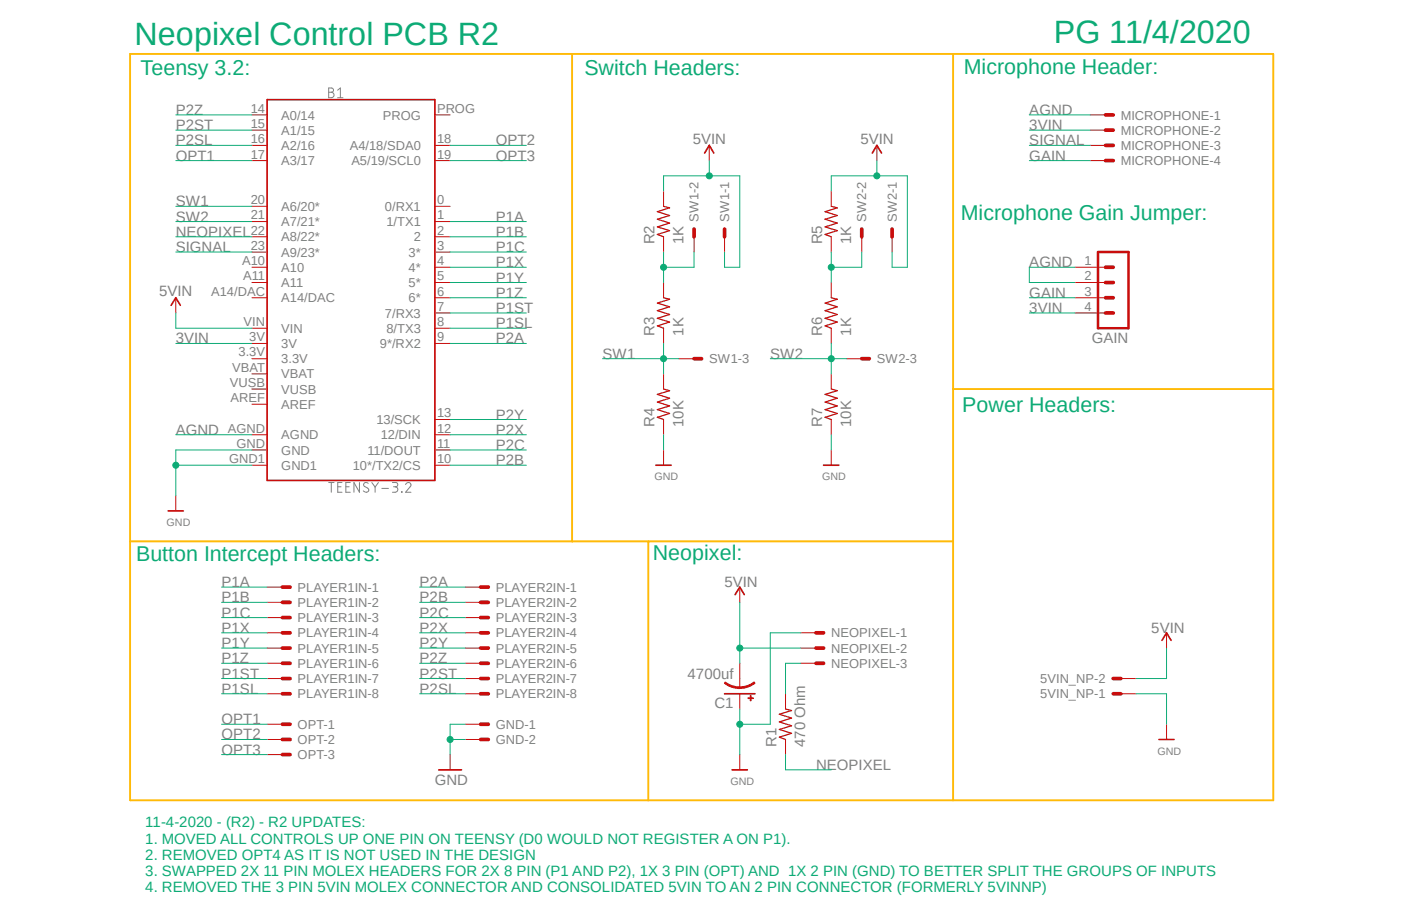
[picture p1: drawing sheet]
<svg xmlns="http://www.w3.org/2000/svg" width="432mm" height="279mm" viewBox="0 0 432 279" stroke-linecap="round" stroke-linejoin="round" font-family="sans-serif">
<path d="M39.1 3.2l353.6 273M392.7 3.2l-353.6 273" fill="none" stroke="#fff" stroke-width=".31"/>
<g fill="none" stroke="#808080" stroke-width=".31">
<path d="M101.3 27.1h.8a.66 .66 0 0 1 .7 .7 .66 .66 0 0 1-.7 .6 .85 .85 0 0 1 .9 .9 .85 .85 0 0 1-.9 .8h-.8zM101.3 28.4h.8M104.1 30.1h1.6M104.1 27.8l.8-.7v3M101.3 148.8h1.7M102.1 148.8v3M104.1 150.1h1M105.4 148.8h-1.3v3h1.3M106.6 150.1h1M107.9 148.8h-1.3v3h1.3M110.8 148.8v3l-1.7-3v3M113.5 149.1l-1-.3-.4 .6 .1 .5 1.1 .6a.76 .76 0 0 1 .1 1.2 .76 .76 0 0 1-1.1-.1l-.3-.2"/>
<path d="M114.6 148.8l1 1.4M115.6 150.2v1.6M116.6 148.8l-1 1.4M117.7 150.6h2M120.9 148.8h1.1a.66 .66 0 0 1 .6 .7 .66 .66 0 0 1-.6 .6h-.7M121.8 150.1a.85 .85 0 0 1 .8 .9 .85 .85 0 0 1-.8 .8h-.9M123.7 151.6l.2 .2zM125 149.4a.81 .81 0 0 1 1.2-.6 .81 .81 0 0 1 .2 1.3l-1.4 1.7h1.7"/>
</g>
<path d="M82.3 30.7h51.7v117.5h-51.7zM223.3 214h9.4" fill="none" stroke="#c90d0c" stroke-width=".51"/>
<g fill="none" stroke="#c90d0c" stroke-width=".31">
<path d="M77.6 35.4h4.7M134 35.4h4.7M77.6 40.1h4.7M77.6 44.8h4.7M77.6 49.5h4.7M134 44.8h4.7M134 49.5h4.7M77.6 63.6h4.7M77.6 68.3h4.7M77.6 73h4.7M77.6 77.7h4.7M134 63.6h4.7"/>
<path d="M134 68.3h4.7M134 73h4.7M134 77.7h4.7M77.6 82.4h4.7M77.6 87.1h4.7M77.6 91.8h4.7M134 82.4h4.7M134 87.1h4.7M134 91.8h4.7M134 96.5h4.7M77.6 115.3h4.7M77.6 110.6h4.7"/>
<path d="M77.6 105.9h4.7M77.6 101.2h4.7M77.6 120h4.7M134 105.9h4.7M134 101.2h4.7M77.6 138.8h4.7M77.6 134.1h4.7M77.6 124.7h4.7M134 138.8h4.7M134 134.1h4.7M134 129.4h4.7M77.6 143.5h4.7"/>
<path d="M134 143.5h4.7M228 209.3v2.7"/>
</g>
<path d="M223.5 210.3a7.1 7.1 0 0 0 4.5 1.5v.5h-.5a7.6 7.6 0 0 1-4.2-1.6z" fill-rule="evenodd" fill="#c90d0c"/>
<path d="M223.5 210.3a7.1 7.1 0 0 0 4.5 1.5v.5h-.5a7.6 7.6 0 0 1-4.2-1.6z" fill="none" stroke="#c90d0c" stroke-width=".31"/>
<path d="M228 211.8a7.2 7.2 0 0 0 4.4-1.5l.3 .4-.4 .3a7.1 7.1 0 0 1-4.3 1.3z" fill-rule="evenodd" fill="#c90d0c"/>
<path d="M228 211.8a7.2 7.2 0 0 0 4.4-1.5l.3 .4-.4 .3a7.1 7.1 0 0 1-4.3 1.3z" fill="none" stroke="#c90d0c" stroke-width=".31"/>
<path d="M230.5 215.2h1.7v.2h-1.7z" fill-rule="evenodd" fill="#c90d0c"/>
<path d="M230.5 215.2h1.7v.2h-1.7z" fill="none" stroke="#c90d0c" stroke-width=".31"/>
<path d="M231.2 214.5h.3v1.6h-.3z" fill-rule="evenodd" fill="#c90d0c"/>
<g fill="none" stroke="#c90d0c" stroke-width=".31">
<path d="M336 35.4h4.7M204.5 58.9v4.7M218.6 44.8v4.7M256.2 58.9v4.7M270.3 44.8v4.7M336 40.1h4.7M336 44.8h4.7M336 49.5h4.7M204.5 73v4.7M213.9 73v4.7M223.3 73v4.7M256.2 73v4.7"/>
<path d="M265.6 73v4.7M275 73v4.7M54.2 91.8v4.7M204.5 87.1v4.7M256.2 87.1v4.7M331.3 82.4h9.4M331.3 87.1h9.4M331.3 91.8h9.4M331.3 96.5h9.4M204.5 101.2v4.7M204.5 115.3v4.7M209.2 110.6h4.7"/>
<path d="M256.2 101.2v4.7M256.2 115.3v4.7M260.9 110.6h4.7M204.5 129.4v4.7M204.5 138.8v4.7M256.2 129.4v4.7M256.2 138.8v4.7M54.2 152.9v4.7M82.3 195.2h4.7M82.3 199.9h4.7M82.3 181.1h4.7M82.3 185.8h4.7"/>
<path d="M82.3 190.5h4.7M143.4 195.2h4.7M143.4 199.9h4.7M143.4 181.1h4.7M143.4 185.8h4.7M143.4 190.5h4.7M228 181.1v4.7M246.8 195.2h4.7M246.8 199.9h4.7M359.5 195.2v4.7M82.3 204.6h4.7M82.3 214h4.7"/>
<path d="M82.3 209.3h4.7M143.4 204.6h4.7M143.4 214h4.7M143.4 209.3h4.7M228 204.6v4.7M228 214v4.7M231.2 214.5h.3v1.6h-.3zM242.1 214v4.7M246.8 204.6h4.7M345.4 214h4.7M345.4 209.3h4.7M82.3 223.4h4.7"/>
<path d="M82.3 228h4.7M82.3 232.7h4.7M138.7 232.7v4.7M143.4 223.4h4.7M143.4 228h4.7M228 232.7v4.7M242.1 228v4.7M359.5 223.4v4.6"/>
</g>
<path d="M204.5 63.6l1.9 .5-3.8 1.2 3.8 1.2-3.8 1.1 3.8 1.2-3.8 1.2 3.8 1.1-3.8 1.2 1.9 .7M256.2 63.6l1.9 .5-3.8 1.2 3.8 1.2-3.8 1.1 3.8 1.2-3.8 1.2 3.8 1.1-3.8 1.2 1.9 .7M204.5 91.8l1.9 .5-3.8 1.2 3.8 1.1-3.8 1.2 3.8 1.2-3.8 1.2 3.8 1.1-3.8 1.2 1.9 .7M256.2 91.8l1.9 .5-3.8 1.2 3.8 1.1-3.8 1.2 3.8 1.2-3.8 1.2 3.8 1.1-3.8 1.2 1.9 .7M204.5 120l1.9 .5-3.8 1.1 3.8 1.2-3.8 1.2 3.8 1.2-3.8 1.1 3.8 1.2-3.8 1.2 1.9 .7M256.2 120l1.9 .5-3.8 1.1 3.8 1.2-3.8 1.2 3.8 1.2-3.8 1.1 3.8 1.2-3.8 1.2 1.9 .7M242.1 218.7l1.9 .4-3.8 1.2 3.8 1.1-3.8 1.2 3.8 1.2-3.8 1.2 3.8 1.1-3.8 1.2 1.9 .7" fill="none" stroke="#c90d0c" stroke-width=".38"/>
<g fill="none" stroke="#c90d0c" stroke-width="1.1">
<path d="M340.7 35.4h2.4M340.7 40.1h2.4M340.7 44.8h2.4M340.7 49.5h2.4M213.9 70.7v2.3M223.3 70.7v2.3M265.6 70.7v2.3M275 70.7v2.3M340.7 91.8h2.4M340.7 87.1h2.4M340.7 82.4h2.4M340.7 96.5h2.4"/>
<path d="M213.9 110.6h2.3M265.6 110.6h2.3M87 195.2h2.4M87 199.9h2.4M87 181.1h2.4M87 185.8h2.4M87 190.5h2.4M148.1 195.2h2.4M148.1 199.9h2.4M148.1 181.1h2.4M148.1 185.8h2.4M148.1 190.5h2.4"/>
<path d="M251.5 195.2h2.3M251.5 199.9h2.3M87 204.6h2.4M87 214h2.4M87 209.3h2.4M148.1 204.6h2.4M148.1 214h2.4M148.1 209.3h2.4M251.5 204.6h2.3M343.1 214h2.3M343.1 209.3h2.3M87 223.4h2.4"/>
<path d="M87 228h2.4M87 232.7h2.4M148.1 223.4h2.4M148.1 228h2.4"/>
</g>
<path d="M217.2 47.2l1.4-2.4 1.4 2.4M268.9 47.2l1.4-2.4 1.4 2.4M52.7 94.1l1.5-2.3 1.4 2.3M51.8 157.6h4.7M202.1 143.5h4.7M253.8 143.5h4.7M226.6 183.4l1.4-2.3 1.4 2.3M358.1 197.5l1.4-2.3 1.4 2.3M135.2 237.4h7M225.6 237.4h4.7M357.2 228h4.7" fill="none" stroke="#c90d0c" stroke-width=".51"/>
<path d="M338.4 77.7h9.4v23.5h-9.4z" fill="none" stroke="#c90d0c" stroke-width=".76"/>
<path d="M40.1 16.6h352.3v230.2h-352.3zM176.3 16.6v150.4M293.8 16.6v230.2M293.8 120h98.6M40.1 167h253.7M199.8 167v79.8" fill="none" stroke="#ffba08" stroke-width=".59"/>
<path d="M237.4 195.2v28.2h-9.4M228 218.7v14M350.1 214h9.4v9.4" fill="none" stroke="#0dab76" stroke-width=".31"/>
<circle cx="228" cy="223.4" r=".93" fill="#0dab76"/>
<g fill="none" stroke="#0dab76" stroke-width=".31">
<path d="M77.6 138.8h-23.4v14.1M54.2 143.5h23.4M237.4 195.2h9.4"/>
<circle cx="228" cy="223.4" r=".93"/>
</g>
<circle cx="54.2" cy="143.5" r=".93" fill="#0dab76"/>
<g fill="none" stroke="#0dab76" stroke-width=".31">
<path d="M204.5 134.1v4.7M256.2 134.1v4.7M138.7 228h4.7M143.4 223.4h-4.7v9.3"/>
<circle cx="54.2" cy="143.5" r=".93"/>
</g>
<circle cx="138.7" cy="228.1" r=".93" fill="#0dab76"/>
<g fill="none" stroke="#0dab76" stroke-width=".31">
<path d="M204.5 77.7v9.4M213.9 77.7v4.7h-9.4M246.8 204.6h-4.7v9.4"/>
<circle cx="138.7" cy="228.1" r=".93"/>
</g>
<circle cx="204.5" cy="82.4" r=".93" fill="#0dab76"/>
<g fill="none" stroke="#0dab76" stroke-width=".31">
<path d="M218.6 49.5v4.7M228 54.2h-23.5v4.7M54.2 96.5v4.7h23.4"/>
<circle cx="204.5" cy="82.4" r=".93"/>
</g>
<circle cx="218.6" cy="54.2" r=".93" fill="#0dab76"/>
<g fill="none" stroke="#0dab76" stroke-width=".31">
<path d="M228 54.2v28.2h-4.7v-4.7M270.3 49.5v4.7M279.7 54.2h-23.5v4.7"/>
<circle cx="218.6" cy="54.2" r=".93"/>
</g>
<circle cx="270.3" cy="54.2" r=".93" fill="#0dab76"/>
<g fill="none" stroke="#0dab76" stroke-width=".31">
<path d="M279.7 54.2v28.2h-4.7v-4.7M228 185.8v18.8M228 199.9h18.8M359.5 199.9v9.4h-9.4"/>
<circle cx="270.3" cy="54.2" r=".93"/>
</g>
<circle cx="228" cy="199.9" r=".93" fill="#0dab76"/>
<g fill="none" stroke="#0dab76" stroke-width=".31">
<path d="M54.2 35.4h23.4M54.2 49.5h23.4M54.2 44.8h23.4M54.2 40.1h23.4M138.7 49.5h23.5M138.7 44.8h23.5M54.2 73h23.4M138.7 73h23.5M138.7 68.3h23.5M138.7 77.7h23.5M138.7 96.5h23.5M138.7 82.4h23.5"/>
<path d="M138.7 87.1h23.5M138.7 91.8h23.5M138.7 101.2h23.5M138.7 105.9h23.5M204.5 105.9v9.4M204.5 110.6h4.7M138.7 129.4h23.5M138.7 138.8h23.5M138.7 134.1h23.5M138.7 143.5h23.5M68.3 199.9h14M68.3 181.1h14"/>
<path d="M68.3 185.8h14M68.3 190.5h14M68.3 195.2h14M129.3 199.9h14.1M129.3 181.1h14.1M129.3 185.8h14.1M129.3 190.5h14.1M129.3 195.2h14.1M68.3 204.6h14M68.3 209.3h14M68.3 214h14M129.3 204.6h14.1"/>
<path d="M129.3 209.3h14.1M129.3 214h14.1M68.3 223.4h14M68.3 228h14M68.3 232.7h14M242.1 232.7v4.7h14.1"/>
<circle cx="228" cy="199.9" r=".93"/>
</g>
<circle cx="204.5" cy="110.6" r=".93" fill="#0dab76"/>
<g fill="none" stroke="#0dab76" stroke-width=".31">
<path d="M54.2 63.6h23.4M256.2 77.7v9.4M265.6 77.7v4.7h-9.4M185.7 110.6h18.8"/>
<circle cx="204.5" cy="110.6" r=".93"/>
</g>
<circle cx="256.2" cy="82.4" r=".93" fill="#0dab76"/>
<g fill="none" stroke="#0dab76" stroke-width=".31">
<path d="M256.2 105.9v9.4M256.2 110.6h4.7"/>
<circle cx="256.2" cy="82.4" r=".93"/>
</g>
<circle cx="256.2" cy="110.6" r=".93" fill="#0dab76"/>
<g fill="none" stroke="#0dab76" stroke-width=".31">
<path d="M317.2 35.4h18.8M317.2 44.8h18.8M317.2 49.5h18.8M317.2 40.1h18.8M54.2 68.3h23.4M54.2 77.7h23.4M317.2 91.8h14.1M317.2 96.5h14.1M331.3 82.4h-14.1v4.7h14.1M54.2 105.9h23.4M237.4 110.6h18.8M54.2 134.1h23.4"/>
<circle cx="256.2" cy="110.6" r=".93"/>
</g>
<g font-size="9.9" fill="#0dab76">
<text x="41.5" y="13.8">Neopixel Control PCB R2</text>
<text x="324.8" y="13.4">PG 11/4/2020</text>
</g>
<g font-size="6.6" fill="#0dab76">
<text x="43.3" y="23.2">Teensy 3.2:</text>
<text x="180.1" y="23.2">Switch Headers:</text>
<text x="297.1" y="22.8">Microphone Header:</text>
<text x="296.1" y="67.9">Microphone Gain Jumper:</text>
<text x="296.6" y="127">Power Headers:</text>
<text x="42" y="173.1">Button Intercept Headers:</text>
<text x="201.2" y="172.6">Neopixel:</text>
</g>
<g font-size="4.6" fill="#808080">
<text x="54.2" y="35.4">P2Z</text>
<text x="317.2" y="35.4">AGND</text>
<text x="54.2" y="40.1">P2ST</text>
<text x="317.2" y="40.1">3VIN</text>
<text x="54.2" y="44.8">P2SL</text>
<text x="152.8" y="44.8">OPT2</text>
<text x="213.5" y="44.4">5VIN</text>
<text x="265.2" y="44.4">5VIN</text>
<text x="317.2" y="44.8">SIGNAL</text>
<text x="54.2" y="49.5">OPT1</text>
<text x="152.8" y="49.5">OPT3</text>
<text x="317.2" y="49.5">GAIN</text>
<text x="54.2" y="63.6">SW1</text>
<text x="54.2" y="68.3">SW2</text>
<text x="152.8" y="68.3">P1A</text>
<text x="54.2" y="73">NEOPIXEL</text>
<text x="54.2" y="77.7">SIGNAL</text>
<text x="152.8" y="73">P1B</text>
<text x="152.8" y="77.7">P1C</text>
<text x="201.7" y="75.4" transform="rotate(-90 201.7 75.4)">R2</text>
<text x="210.6" y="75.4" transform="rotate(-90 210.6 75.4)">1K</text>
<text x="253.4" y="75.4" transform="rotate(-90 253.4 75.4)">R5</text>
<text x="262.3" y="75.4" transform="rotate(-90 262.3 75.4)">1K</text>
<text x="152.8" y="82.4">P1X</text>
<text x="317.2" y="82.4">AGND</text>
<text x="152.8" y="87.1">P1Y</text>
<text x="49.1" y="91.4">5VIN</text>
<text x="152.8" y="91.8">P1Z</text>
<text x="317.2" y="91.8">GAIN</text>
<text x="152.8" y="96.5">P1ST</text>
<text x="152.8" y="101.2">P1SL</text>
<text x="317.2" y="96.5">3VIN</text>
<text x="54.2" y="105.9">3VIN</text>
<text x="152.8" y="105.9">P2A</text>
<text x="201.7" y="103.5" transform="rotate(-90 201.7 103.5)">R3</text>
<text x="210.6" y="103.5" transform="rotate(-90 210.6 103.5)">1K</text>
<text x="253.4" y="103.5" transform="rotate(-90 253.4 103.5)">R6</text>
<text x="262.3" y="103.5" transform="rotate(-90 262.3 103.5)">1K</text>
<text x="336.5" y="105.9">GAIN</text>
<text x="185.7" y="110.6">SW1</text>
<text x="237.4" y="110.6">SW2</text>
<text x="152.8" y="129.4">P2Y</text>
<text x="201.7" y="131.7" transform="rotate(-90 201.7 131.7)">R4</text>
<text x="210.6" y="131.7" transform="rotate(-90 210.6 131.7)">10K</text>
<text x="253.4" y="131.7" transform="rotate(-90 253.4 131.7)">R7</text>
<text x="262.3" y="131.7" transform="rotate(-90 262.3 131.7)">10K</text>
<text x="54.2" y="134.1">AGND</text>
<text x="152.8" y="134.1">P2X</text>
<text x="152.8" y="143.5">P2B</text>
<text x="152.8" y="138.8">P2C</text>
<text x="68.3" y="181.1">P1A</text>
<text x="68.3" y="185.8">P1B</text>
<text x="129.3" y="181.1">P2A</text>
<text x="129.3" y="185.8">P2B</text>
<text x="223.3" y="181.1">5VIN</text>
<text x="68.3" y="190.5">P1C</text>
<text x="129.3" y="190.5">P2C</text>
<text x="68.3" y="195.2">P1X</text>
<text x="129.3" y="195.2">P2X</text>
<text x="354.8" y="195.2">5VIN</text>
<text x="68.3" y="199.9">P1Y</text>
<text x="129.3" y="199.9">P2Y</text>
<text x="68.3" y="209.3">P1ST</text>
<text x="68.3" y="204.6">P1Z</text>
<text x="129.3" y="204.6">P2Z</text>
<text x="129.3" y="209.3">P2ST</text>
<text x="211.9" y="209.5">4700uf</text>
<text x="68.3" y="214">P1SL</text>
<text x="129.3" y="214">P2SL</text>
<text x="220.2" y="218.4">C1</text>
<text x="68.3" y="223.4">OPT1</text>
<text x="68.3" y="228.1">OPT2</text>
<text x="68.3" y="232.8">OPT3</text>
<text x="239.3" y="230.4" transform="rotate(-90 239.3 230.4)">R1</text>
<text x="248.2" y="230.4" transform="rotate(-90 248.2 230.4)">470 Ohm</text>
<text x="251.5" y="237.4">NEOPIXEL</text>
<text x="134" y="242.1">GND</text>
</g>
<g font-size="4.6" fill="#0dab76">
<text x="44.8" y="255.2">11-4-2020 - (R2) - R2 UPDATES:</text>
<text x="44.8" y="260.1">1. MOVED ALL CONTROLS UP ONE PIN ON TEENSY (D0 WOULD NOT REGISTER A ON P1).</text>
<text x="44.8" y="265.1">2. REMOVED OPT4 AS IT IS NOT USED IN THE DESIGN</text>
<text x="44.8" y="270">3. SWAPPED 2X 11 PIN MOLEX HEADERS FOR 2X 8 PIN (P1 AND P2), 1X 3 PIN (OPT) AND 1X 2 PIN (GND) TO BETTER SPLIT THE GROUPS OF INPUTS</text>
<text x="44.8" y="275">4. REMOVED THE 3 PIN 5VIN MOLEX CONNECTOR AND CONSOLIDATED 5VIN TO AN 2 PIN CONNECTOR (FORMERLY 5VINNP)</text>
</g>
<g font-size="4" fill="#808080">
<text x="77.3" y="34.8">14</text>
<text x="134.7" y="34.8">PROG</text>
<text x="77.3" y="39.5">15</text>
<text x="86.7" y="36.9">A0/14</text>
<text x="86.7" y="41.5">A1/15</text>
<text x="118" y="36.9">PROG</text>
<text x="345.4" y="36.9">MICROPHONE-1</text>
<text x="345.4" y="41.5">MICROPHONE-2</text>
<text x="77.3" y="44.2">16</text>
<text x="86.7" y="46.2">A2/16</text>
<text x="107.8" y="46.3">A4/18/SDA0</text>
<text x="134.7" y="44.2">18</text>
<text x="345.4" y="46.2">MICROPHONE-3</text>
<text x="77.3" y="48.9">17</text>
<text x="86.7" y="50.9">A3/17</text>
<text x="108.3" y="51">A5/19/SCL0</text>
<text x="134.7" y="48.9">19</text>
<text x="345.4" y="50.9">MICROPHONE-4</text>
<text x="77.3" y="62.9">20</text>
<text x="86.7" y="65">A6/20*</text>
<text x="118.7" y="65.1">0/RX1</text>
<text x="134.7" y="62.9">0</text>
<text x="77.3" y="67.6">21</text>
<text x="86.7" y="69.7">A7/21*</text>
<text x="119.1" y="69.8">1/TX1</text>
<text x="134.7" y="67.6">1</text>
<text x="215.3" y="68.3" transform="rotate(-90 215.3 68.3)">SW1-2</text>
<text x="224.7" y="68.3" transform="rotate(-90 224.7 68.3)">SW1-1</text>
<text x="267" y="68.3" transform="rotate(-90 267 68.3)">SW2-2</text>
<text x="276.4" y="68.3" transform="rotate(-90 276.4 68.3)">SW2-1</text>
<text x="77.3" y="72.3">22</text>
<text x="77.3" y="77">23</text>
<text x="86.7" y="74.4">A8/22*</text>
<text x="127.5" y="74.5">2</text>
<text x="134.7" y="77">3</text>
<text x="134.7" y="72.3">2</text>
<text x="74.6" y="81.7">A10</text>
<text x="86.7" y="79.1">A9/23*</text>
<text x="86.7" y="83.8">A10</text>
<text x="125.9" y="83.9">4*</text>
<text x="125.9" y="79.2">3*</text>
<text x="134.7" y="81.7">4</text>
<text x="334.2" y="81.7">1</text>
<text x="74.9" y="86.4">A11</text>
<text x="86.7" y="88.5">A11</text>
<text x="125.9" y="88.5">5*</text>
<text x="134.7" y="86.4">5</text>
<text x="334.2" y="86.4">2</text>
<text x="65.1" y="91.1">A14/DAC</text>
<text x="86.7" y="93.2">A14/DAC</text>
<text x="125.9" y="93.2">6*</text>
<text x="134.7" y="95.8">7</text>
<text x="134.7" y="91.1">6</text>
<text x="334.2" y="91.1">3</text>
<text x="334.2" y="95.8">4</text>
<text x="75.1" y="100.5">VIN</text>
<text x="118.7" y="97.9">7/RX3</text>
<text x="134.7" y="100.5">8</text>
<text x="76.8" y="105.2">3V</text>
<text x="86.7" y="107.3">3V</text>
<text x="86.7" y="102.6">VIN</text>
<text x="117.1" y="107.3">9*/RX2</text>
<text x="119.1" y="102.6">8/TX3</text>
<text x="134.7" y="105.2">9</text>
<text x="73.5" y="109.9">3.3V</text>
<text x="86.7" y="112">3.3V</text>
<text x="218.6" y="112">SW1-3</text>
<text x="270.3" y="112">SW2-3</text>
<text x="70.8" y="119.3">VUSB</text>
<text x="71.6" y="114.6">VBAT</text>
<text x="86.7" y="116.7">VBAT</text>
<text x="71.1" y="124">AREF</text>
<text x="86.7" y="121.4">VUSB</text>
<text x="86.7" y="126.1">AREF</text>
<text x="116" y="130.8">13/SCK</text>
<text x="134.7" y="128.7">13</text>
<text x="70.2" y="133.4">AGND</text>
<text x="86.7" y="135.5">AGND</text>
<text x="117.3" y="135.5">12/DIN</text>
<text x="134.7" y="133.4">12</text>
<text x="70.7" y="142.8">GND1</text>
<text x="72.9" y="138.1">GND</text>
<text x="86.7" y="140.2">GND</text>
<text x="113.2" y="140.2">11/DOUT</text>
<text x="134.7" y="142.8">10</text>
<text x="134.7" y="138.1">11</text>
<text x="86.7" y="144.9">GND1</text>
<text x="108.7" y="144.9">10*/TX2/CS</text>
<text x="91.7" y="182.5">PLAYER1IN-1</text>
<text x="152.8" y="182.5">PLAYER2IN-1</text>
<text x="91.7" y="187.2">PLAYER1IN-2</text>
<text x="91.7" y="191.9">PLAYER1IN-3</text>
<text x="152.8" y="187.2">PLAYER2IN-2</text>
<text x="152.8" y="191.9">PLAYER2IN-3</text>
<text x="91.7" y="196.6">PLAYER1IN-4</text>
<text x="152.8" y="196.6">PLAYER2IN-4</text>
<text x="256.2" y="196.6">NEOPIXEL-1</text>
<text x="91.7" y="201.3">PLAYER1IN-5</text>
<text x="152.8" y="201.3">PLAYER2IN-5</text>
<text x="256.2" y="201.3">NEOPIXEL-2</text>
<text x="91.7" y="205.9">PLAYER1IN-6</text>
<text x="152.8" y="205.9">PLAYER2IN-6</text>
<text x="256.2" y="205.9">NEOPIXEL-3</text>
<text x="91.7" y="210.6">PLAYER1IN-7</text>
<text x="91.7" y="215.3">PLAYER1IN-8</text>
<text x="152.8" y="210.6">PLAYER2IN-7</text>
<text x="152.8" y="215.3">PLAYER2IN-8</text>
<text x="320.6" y="215.3">5VIN_NP-1</text>
<text x="320.6" y="210.6">5VIN_NP-2</text>
<text x="91.7" y="224.7">OPT-1</text>
<text x="152.8" y="224.7">GND-1</text>
<text x="91.7" y="229.4">OPT-2</text>
<text x="152.8" y="229.4">GND-2</text>
<text x="91.7" y="234.1">OPT-3</text>
</g>
<g font-size="3.3" fill="#808080">
<text x="201.7" y="148.2">GND</text>
<text x="253.4" y="148.2">GND</text>
<text x="51.4" y="162.3">GND</text>
<text x="356.7" y="232.7">GND</text>
<text x="225.2" y="242.1">GND</text>
</g>
</svg>
